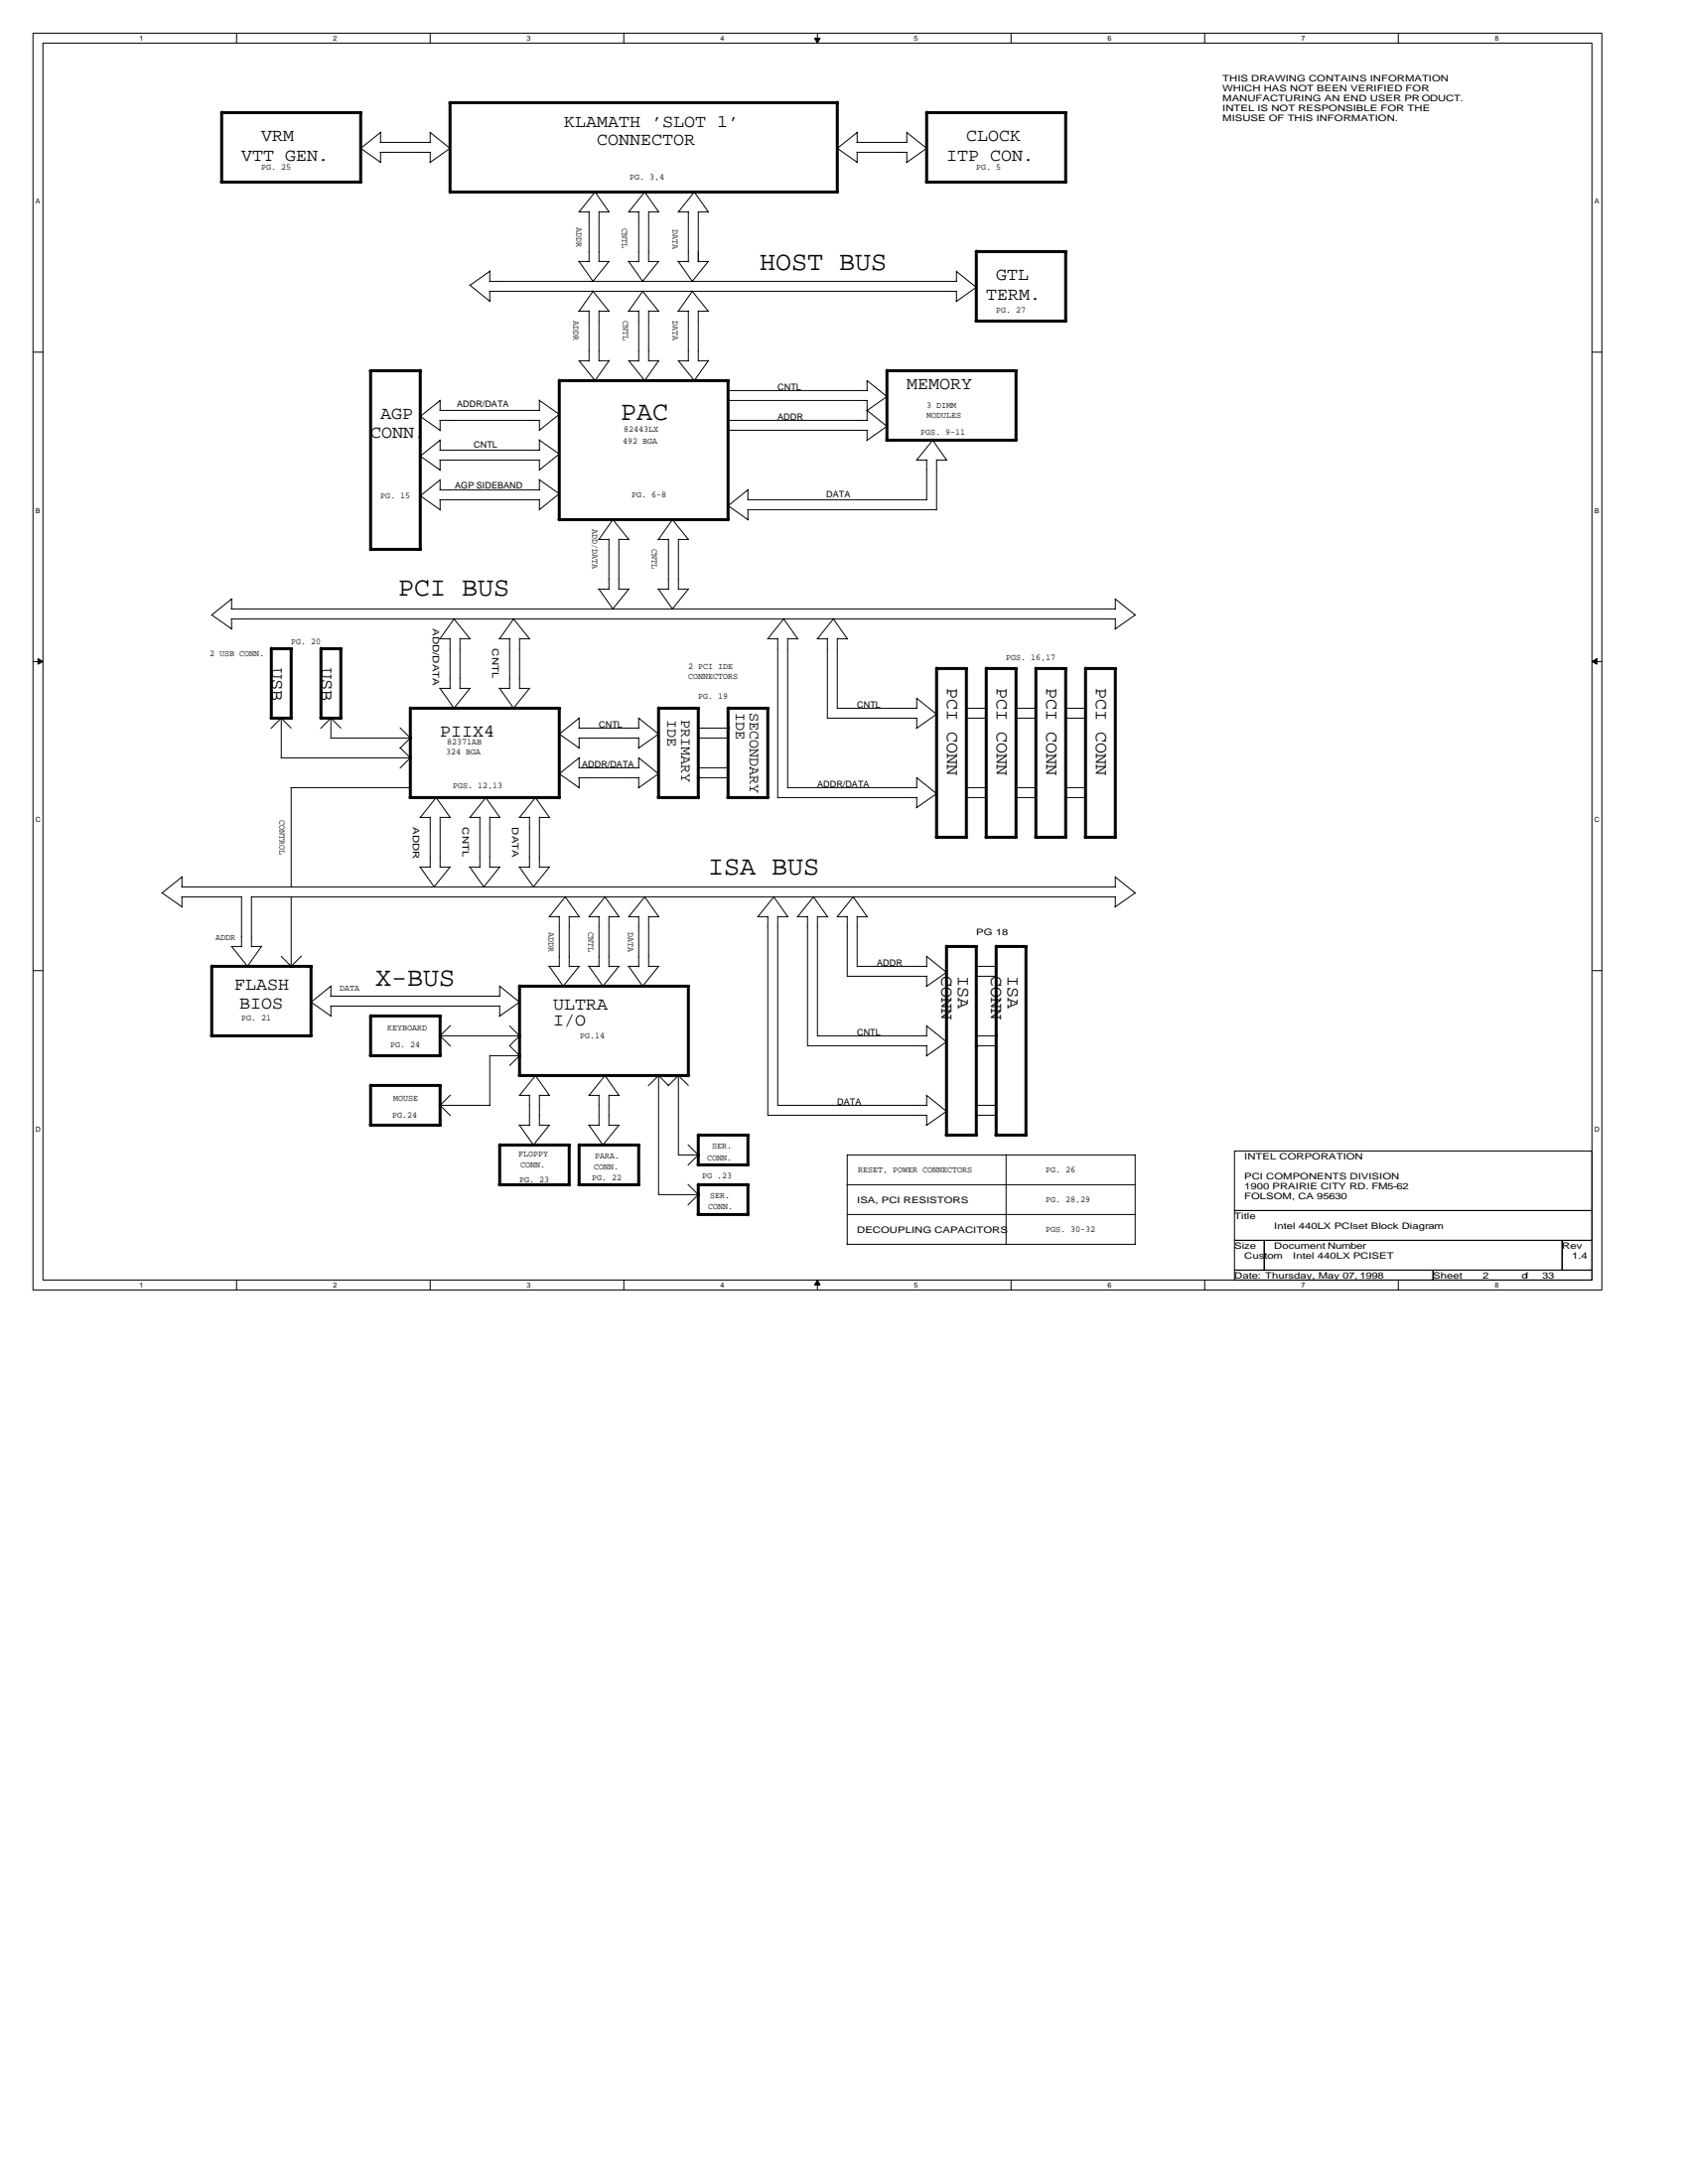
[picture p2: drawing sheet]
<svg xmlns="http://www.w3.org/2000/svg" width="216mm" height="279mm" viewBox="0 0 216 279" stroke-linecap="round" stroke-linejoin="round" font-family="sans-serif">
<path d="M4.2 4.2h200.7v160.8h-200.7zM5.5 5.5h198.1v158.3h-198.1z" fill="none" stroke="#000" stroke-width=".13"/>
<g fill="#fff">
<path d="M17.9 4.4h.5v1h-.5z"/>
<path d="M17.9 163.9h.5v1h-.5z"/>
</g>
<path d="M30.3 4.2v1.3M30.3 163.8v1.2" fill="none" stroke="#000" stroke-width=".13"/>
<g fill="#fff">
<path d="M42.6 4.4h.5v1h-.5z"/>
<path d="M42.6 163.9h.5v1h-.5z"/>
</g>
<path d="M55 4.2v1.3M55 163.8v1.2" fill="none" stroke="#000" stroke-width=".13"/>
<g fill="#fff">
<path d="M67.4 4.4h.5v1h-.5z"/>
<path d="M67.4 163.9h.5v1h-.5z"/>
</g>
<path d="M79.8 4.2v1.3M79.8 163.8v1.2" fill="none" stroke="#000" stroke-width=".13"/>
<g fill="#fff">
<path d="M92.1 4.4h.6v1h-.6z"/>
<path d="M92.1 163.9h.6v1h-.6z"/>
</g>
<path d="M104.6 4.2v1.3M104.6 163.8v1.2" fill="none" stroke="#000" stroke-width=".13"/>
<path d="M104.2 4.9h.7l-.3 .6zM104.6 163.8l.3 .6h-.7z" fill="#000" stroke="#000" stroke-width=".13"/>
<g fill="#fff">
<path d="M116.9 4.4h.5v1h-.5z"/>
<path d="M116.9 163.9h.5v1h-.5z"/>
</g>
<path d="M129.3 4.2v1.3M129.3 163.8v1.2" fill="none" stroke="#000" stroke-width=".13"/>
<g fill="#fff">
<path d="M141.7 4.4h.5v1h-.5z"/>
<path d="M141.7 163.9h.5v1h-.5z"/>
</g>
<path d="M154.1 4.2v1.3M154.1 163.8v1.2" fill="none" stroke="#000" stroke-width=".13"/>
<g fill="#fff">
<path d="M166.4 4.4h.6v1h-.6z"/>
<path d="M166.4 163.9h.6v1h-.6z"/>
</g>
<path d="M178.8 4.2v1.3M178.8 163.8v1.2" fill="none" stroke="#000" stroke-width=".13"/>
<g fill="#fff">
<path d="M191.2 4.4h.5v1h-.5z"/>
<path d="M191.2 163.9h.5v1h-.5z"/>
<path d="M4.6 25.3h.5v1h-.5z"/>
<path d="M204 25.3h.5v1h-.5z"/>
<path d="M4.6 64.8h.6v1h-.6z"/>
<path d="M204 64.8h.5v1h-.5z"/>
</g>
<path d="M4.2 45.1h1.3M203.6 45.1h1.3" fill="none" stroke="#000" stroke-width=".13"/>
<g fill="#fff">
<path d="M4.6 104.4h.6v1h-.6z"/>
<path d="M204 104.4h.6v1h-.6z"/>
</g>
<path d="M4.2 84.6h1.3M203.6 84.6h1.3" fill="none" stroke="#000" stroke-width=".13"/>
<path d="M4.9 84.3l.6 .3-.6 .4zM203.6 84.6l.6-.3v.7z" fill="#000" stroke="#000" stroke-width=".13"/>
<g fill="#fff">
<path d="M4.6 143.9h.6v1.1h-.6z"/>
<path d="M204 143.9h.6v1.1h-.6z"/>
</g>
<g fill="none" stroke="#000" stroke-width=".13">
<path d="M46.1 19l2.6 1.8M48.6 19.5h6.5M48.6 18.2h6.5M48.7 16.9v1.3M48.7 19.5v1.3M48.7 16.9l-2.6 2.1M55 16.9v1.3M55 19.5v1.3M55 16.9l2.6 2.1M57.6 19l-2.6 1.8M107.1 19l2.6 1.8M109.6 19.5h6.4"/>
<path d="M109.6 18.2h6.4M109.6 16.9v1.3M109.6 19.5v1.3M109.6 16.9l-2.5 2.1M116 16.9v1.3M116 19.5v1.3M116 16.9l2.6 2.1M118.5 19l-2.6 1.8M60.1 36.5l2.5 2M62.6 36h59.8M62.6 37.3h59.8M62.6 34.7v1.3"/>
<path d="M62.6 37.3v1.3M62.7 34.7l-2.6 1.8M74 27.1h1.3M74 33.5h1.3M74 39.8h1.3M74 33.4l1.9 2.6M75.3 27.1v6.4M75.3 39.8v6.4M75.8 37.2l2.1 2.6M75.9 37.3l-1.9 2.5M76.1 24.6l1.8 2.5M76.1 24.5l-2 2.6"/>
<path d="M76.6 27.1v6.4M76.6 39.8v6.4M76.6 27.1h1.3M76.6 33.5h1.3M76.6 39.8h1.3M77.9 33.5l-2.1 2.5M80.4 27.1h1.3M80.4 33.5h1.3M80.4 39.8h1.3M80.4 33.4l1.8 2.6M81.7 27.1v6.4M81.7 39.8v6.4"/>
<path d="M82.2 37.2l2 2.6M82.2 37.3l-1.8 2.5M82.5 24.6l1.8 2.5M82.5 24.5l-2.1 2.6M83 27.1h1.3M83 27.1v6.4M83 39.8v6.4M83 33.5h1.3M83 39.8h1.3M84.2 33.5l-2 2.5M86.7 27.1h1.3M86.7 33.5h1.3"/>
<path d="M86.7 33.4l1.9 2.6M86.7 39.8h1.3M88 27.1v6.4M88 39.8v6.4M88.5 37.2l2.1 2.6M88.6 37.3l-1.9 2.5M88.8 24.6l1.8 2.5M88.8 24.5l-2 2.6M89.3 27.1v6.4M89.3 39.8v6.4M89.3 27.1h1.3M89.3 33.5h1.3"/>
<path d="M89.3 39.8h1.3M90.6 33.5l-2.1 2.5M122.3 34.7v1.3M122.3 37.3v1.3M122.3 34.7l2.6 2.1M124.9 36.8l-2.6 1.8M53.8 53.3l2.5 1.8M53.8 58.3l2.5 1.9M56.3 53.8h12.7M56.3 58.9h12.7M56.3 52.5h12.7M56.3 57.6h12.7"/>
<path d="M56.3 51.2v1.3M56.3 53.8v1.3M56.3 56.3v1.3M56.3 58.9v1.3M56.3 51.2l-2.6 2.1M56.3 56.3l-2.6 2.1M69 56.3l2.5 1.8M69 51.2l2.5 1.8M69 51.2v1.3M69 53.8v1.3M69 56.3v1.3M69 58.9v1.3"/>
<path d="M71.6 58l-2.6 2.1M71.6 53l-2.6 2M74 46.2h1.3M74.1 46.2l2 2.5M76.6 46.2h1.3M77.9 46.1l-1.8 2.6M80.4 46.2h1.3M80.4 46.2l2.1 2.5M83 46.2h1.3M84.3 46.1l-1.8 2.6M86.7 46.2h1.3M86.8 46.2l2 2.5"/>
<path d="M89.3 46.2h1.3M90.6 46.1l-1.8 2.6M93.1 55h17.8M93.1 53.8h17.8M93.1 51.2h17.8M93.1 50h17.8M110.9 48.7v1.3M110.9 51.2v2.6M110.9 55v1.4M110.9 52.5l2.6 2.1M110.9 48.7l2.6 2.1M113.4 54.5l-2.5 1.9"/>
<path d="M113.4 50.7l-2.5 1.8M117.2 58.9h1.3M118.5 58.8v5.1M119.3 56.3l1.8 2.6M119.3 56.3l-2 2.6M119.8 58.8v6.4M119.8 58.9h1.3M27.1 78.7l2.6 1.8M29.6 79.2h113.1M29.6 77.9h113.1M29.6 76.6v1.3M29.6 79.2v1.3"/>
<path d="M29.6 76.6l-2.6 2.1M53.8 63.4l2.5 1.8M56.3 63.9h12.7M56.3 62.7h12.7M56.3 61.4v1.3M56.3 63.9v1.3M56.3 61.4l-2.6 2.1M58 79.1l2.1 2.6M58.1 79.2l-1.8 2.6M65.6 79.1l2.1 2.6M65.7 79.2l-1.8 2.6M69 61.4l2.5 1.8"/>
<path d="M69 61.4v1.3M69 63.9v1.3M71.6 63.1l-2.6 2.1M76.6 69h1.3M76.6 75.4h1.3M76.6 75.3l1.8 2.6M77.9 69v6.4M78.3 66.4l2.1 2.6M78.4 66.5l-1.8 2.6M79.2 69h1.3M79.2 69v6.4M79.2 75.4h1.3"/>
<path d="M80.4 75.4l-2.1 2.5M84.2 69h1.3M84.2 75.4h1.3M84.2 75.3l1.8 2.6M85.5 69v6.4M86 66.4l2 2.6M86 66.5l-1.8 2.6M86.8 69v6.4M86.8 69h1.3M86.8 75.4h1.3M88 75.4l-2 2.5M93.1 64.7l2.6 1.8"/>
<path d="M95.6 65.2h24.2M95.6 63.9h23M95.7 62.6v1.3M95.7 65.2v1.3M95.7 62.7l-2.6 2M100.2 79.2l1.9 2.6M100.3 79.1l-2.1 2.6M106.6 79.2l1.8 2.6M106.6 79.1l-2 2.6M142.7 76.6v1.3M142.7 79.2v1.3M142.7 76.6l2.5 2.1"/>
<path d="M145.2 78.7l-2.6 1.8M34.7 93.2l1.3-1.3v5.1M35.9 91.8l1.3 1.3M36 97h16.5M41 93.2l1.3-1.3v2.6M42.3 91.8l1.3 1.3M42.3 94.4h10.2M51.2 93.1l1.3 1.3-1.3 1.3M51.2 95.6l1.3 1.4-1.3 1.3M56.3 81.7h1.3M56.3 88.1h1.3M56.3 88l1.8 2.6"/>
<path d="M57.6 81.7v6.4M58.8 81.7h1.3M58.8 81.7v6.4M58.8 88.1h1.3M60.1 88.1l-2.1 2.5M63.9 81.7h1.3M63.9 88.1h1.3M63.9 88l1.8 2.6M65.2 81.7v6.4M66.5 81.7h1.3M66.5 81.7v6.4M66.5 88.1h1.3"/>
<path d="M67.7 88.1l-2.1 2.5M71.5 99l2.6 1.8M71.5 93.9l2.6 1.8M74 94.4h7.7M74 93.1h7.7M74 99.5h7.7M74 98.2h7.7M74.1 91.8v1.3M74.1 94.4v1.3M74.1 96.9v1.3M74.1 99.5v1.3M74.1 97l-2.6 2"/>
<path d="M74.1 91.9l-2.6 2M81.7 91.8v1.3M81.7 94.4v1.3M81.7 96.9v1.3M81.7 99.5v1.3M81.7 91.9l2.6 2M81.7 97l2.6 2M84.2 93.9l-2.5 1.8M84.2 99l-2.5 1.8M89.3 94.4h3.9M89.3 93.1h3.9M89.3 99.5h3.9"/>
<path d="M89.3 98.2h3.9M98.2 81.7h1.3M99.5 81.7v20.4M100.7 81.7h1.4M100.7 81.7v19.1M104.5 81.7h1.3M105.8 91.9h11.5M105.8 81.7v10.2M107.1 90.6h10.2M107.1 81.7v8.9M107.1 81.7h1.3M117.3 89.3v1.3"/>
<path d="M117.3 91.9v1.3M117.3 99.5v1.3M117.3 89.3l2.5 2.1M117.3 99.5l2.5 2.1M119.8 91.4l-2.6 1.8M123.6 91.9h2.6M123.6 90.6h2.6M130 91.9h2.5M130 90.6h2.5M136.3 91.9h2.6M136.3 90.6h2.6M20.7 114.2l2.6 1.8"/>
<path d="M23.2 114.7h7.7M23.2 113.5h119.5M23.3 112.2v1.3M23.3 114.7v1.3M23.3 112.2l-2.6 2.1M30.9 114.7v6.4M32.2 114.7h110.5M32.2 114.7v6.4M37.2 100.8h15.3M37.2 100.8v12.7M37.2 114.7v9M53.7 104.6h1.3"/>
<path d="M53.7 110.9h1.3M53.7 110.9l1.8 2.6M55 104.5v6.5M55.8 102l1.8 2.6M55.8 102l-2 2.6M56.3 104.5v6.5M56.3 104.6h1.3M56.3 110.9h1.3M57.6 110.9l-2.1 2.6M60.1 104.6h1.3M60.1 110.9h1.3M60.1 110.9l1.8 2.6"/>
<path d="M61.4 104.5v6.5M62.1 102l1.9 2.6M62.2 102l-2.1 2.6M62.6 104.5v6.5M62.6 104.6h1.4M62.6 110.9h1.4M63.9 110.9l-2.1 2.6M66.4 104.6h1.3M66.4 110.9h1.3M66.4 110.9l1.8 2.6M67.7 104.5v6.5M68.5 102l1.8 2.6"/>
<path d="M68.5 102l-2 2.6M69 104.5v6.5M69 104.6h1.3M69 110.9h1.3M70.2 117.3h1.3M70.3 110.9l-2.1 2.6M71.5 117.2v6.5M72.3 114.7l1.8 2.6M72.3 114.7l-2 2.6M72.8 117.3h1.3M72.8 117.2v6.5M75.3 117.3h1.3"/>
<path d="M76.6 117.2v6.5M77.4 114.7l1.8 2.6M77.4 114.7l-2.1 2.6M77.9 117.2v6.5M77.9 117.3h1.3M80.4 117.3h1.3M81.7 117.2v6.5M82.5 114.7l1.8 2.6M82.5 114.7l-2.1 2.6M83 117.2v6.5M83 117.3h1.3M96.9 117.3h1.3"/>
<path d="M98.2 117.2v25.5h20.4M99 114.7l1.8 2.6M99 114.7l-2.1 2.6M99.5 117.2v24.2M99.5 102h17.8M99.5 117.3h1.3M100.7 100.8h16.6M102 117.3h1.3M103.3 117.2v16.6h15.3M104 114.7l1.9 2.6M104.1 114.7l-2.1 2.6M104.6 117.2v15.4"/>
<path d="M104.6 117.3h1.3M107.1 117.3h1.3M108.4 117.2v7.7h10.2M109.1 114.7l1.8 2.6M109.2 114.7l-2.1 2.6M109.6 117.2v6.5M109.6 117.3h1.3M117.3 102v1.3M119.8 101.5l-2.6 1.8M123.6 100.8h2.6M123.6 102h2.6M130 100.8h2.5"/>
<path d="M130 102h2.5M136.3 100.8h2.6M136.3 102h2.6M142.7 112.2v1.3M142.7 114.7v1.3M142.7 112.2l2.5 2.1M145.2 114.2l-2.6 1.8M4.2 124.2h1.3M29.6 121.1h1.3M29.6 121.1l2.1 2.6M32.2 121.1h1.3M33.5 121l-1.8 2.6"/>
<path d="M36 122.4l1.3 1.3M38.6 122.3l-1.4 1.3M39.8 128.2l2.6 1.8M42.3 127.4h21.7M42.3 128.7h21.7M42.3 126.1v1.3M42.3 128.7v1.3M42.3 126.2l-2.6 2M56.3 132.5h10.2M56.3 132.5l1.3 1.3M57.6 131.2l-1.3 1.3M62.6 135v6.4"/>
<path d="M62.6 135.1h3.9M63.9 126.1v1.3M63.9 128.7v1.3M63.9 126.2l2.6 2M65.2 131.2l1.3 1.4M66.5 128.2l-2.6 1.8M66.5 132.5l-1.3 1.3 1.3 1.3M66.5 135l-1.3 1.3M68.5 137.6l1.8 2.6M68.5 137.6l-2 2.5M70.2 123.6h1.3M70.2 123.6l1.8 2.6"/>
<path d="M72.8 123.6h1.3M74.1 123.6l-2.1 2.6M75.3 123.6h1.3M75.3 123.6l1.8 2.6M77.4 137.6l1.8 2.6M77.4 137.6l-2.1 2.5M77.9 123.6h1.3M79.2 123.6l-2.1 2.6M80.4 123.6h1.3M80.4 123.6l1.8 2.6M83 123.6h1.3M84.2 137.6l1.3 1.3"/>
<path d="M84.2 137.6v15.2h5.2M84.2 123.6l-2 2.6M84.2 137.6l-1.3 1.3M85.5 138.9l1.3-1.3v10.2M86.7 137.6l1.3 1.3M104.6 132.5h14M109.6 123.6h9M118.5 122.3v1.3M118.5 124.9v1.3M118.5 131.2v1.3M118.5 133.8v1.3M118.5 122.4l2.6 2"/>
<path d="M118.5 131.2l2.6 2.1M121.1 124.4l-2.6 1.8M121.1 133.3l-2.6 1.8M124.9 132.5h2.6M124.9 124.9h2.6M124.9 123.6h2.6M124.9 133.8h2.6M203.6 124.2h1.3M56.3 141.4h6.4M56.3 141.4l1.3 1.3M57.6 140.1l-1.3 1.3M66.4 140.1h1.3"/>
<path d="M66.4 143.9h1.3M66.4 143.9l1.8 2.6M67.7 140.1v3.9M69 140.1v3.9M69 140.1h1.3M69 143.9h1.3M70.3 143.9l-2.1 2.6M75.3 140.1h1.3M75.3 143.9h1.3M75.3 143.9l1.8 2.6M76.6 140.1v3.9M77.9 140.1v3.9"/>
<path d="M77.9 140.1h1.3M77.9 143.9h1.3M79.2 143.9l-2.1 2.6M86.8 147.8h2.6M88 151.5l1.3 1.3-1.3 1.3M88 146.4l1.3 1.4-1.3 1.3M99.5 141.4h19.1M108.3 151.6h36.9M108.3 159.2h36.9M108.4 147.7v11.5M108.4 155.4h36.8M108.4 147.8h36.8"/>
<path d="M118.5 140.1v1.3M118.5 142.7v1.3M118.5 140.1l2.6 2.1M121.1 142.2l-2.6 1.8M124.9 141.4h2.6M124.9 142.7h2.6M128.7 147.7v11.5M145.2 147.8v11.4M157.9 147.2h45.7v7.7h-45.7zM157.9 154.9h45.7v3.8h-45.7zM157.9 158.7h3.8v3.8h-3.8zM161.7 158.7h38.1v3.8h-38.1z"/>
<path d="M199.8 158.7h3.8v3.8h-3.8zM157.9 162.5h25.4v1.3h-25.4zM183.3 162.5h20.3v1.3h-20.3z"/>
</g>
<g fill="none" stroke="#000" stroke-width=".38">
<path d="M28.4 14.4v8.9M28.4 14.4h17.8M46.1 14.4v8.9M57.5 13.1h49.6M57.6 13.1v11.5M107.1 13.1v11.5M118.5 14.4h17.8M118.5 14.4v8.9M136.3 14.4v8.9M28.3 23.3h17.8M57.6 24.6h49.5M118.5 23.3h17.8"/>
<path d="M124.9 32.1v9M124.9 32.2h11.4M136.3 32.2v8.9M47.4 47.4h6.4M47.4 47.4v22.9M53.8 47.4v22.9M71.5 48.7v17.8M71.5 48.7h21.7M93.1 48.7v17.8M113.4 56.3h16.6M113.4 47.4v8.9M113.4 47.4h16.6"/>
<path d="M124.8 41.1h11.5M130 47.4v9M47.4 70.3h6.4M71.5 66.5h21.6M34.7 91.9h2.5M34.7 82.9v9M34.7 83h2.6M37.2 83v8.9M41 91.9h2.6M41.1 83h2.5M41.1 82.9v9M43.6 83v8.9"/>
<path d="M52.5 90.6v11.4M52.5 90.6h19.1M71.5 90.6v11.5M84.2 90.6h5.2M84.2 90.6v11.4M89.3 90.6v11.5M93.1 90.6h5.1M93.1 90.6v11.4M98.2 90.6v11.5M119.8 85.5v21.6M119.8 85.5h3.8M123.6 85.5v21.7"/>
<path d="M126.1 85.5h3.9M126.1 85.5v21.6M130 85.5v21.7M132.5 85.5h3.8M132.5 85.5v21.6M136.3 85.5v21.7M138.8 85.5h3.9M138.8 85.5v21.6M142.7 85.5v21.7M52.4 102h19.1M84.2 102h5.1M93.1 102h5.1"/>
<path d="M119.8 107.1h3.8M126.1 107.1h3.9M132.5 107.1h3.8M138.8 107.1h3.9M27 132.5h12.8M27.1 123.6v8.9M27.1 123.6h12.7M39.8 123.6v9M47.4 135.1h8.9M47.4 129.9v5.2M47.4 138.8v5.1M47.4 130h8.9"/>
<path d="M47.4 138.9h8.9M56.3 130v5.1M56.3 138.9v5.1M66.4 137.6h21.6M66.5 126.1v11.5M66.5 126.2h21.6M88 126.2v11.4M121.1 121v24.2M121.1 121.1h3.8M124.9 121.1v24.2M127.4 121.1h3.9M127.4 121v24.2"/>
<path d="M131.2 121.1v24.2M47.4 143.9h8.9M63.9 151.6h8.9M63.9 146.4v5.2M63.9 146.5h8.9M72.8 146.5v5.1M74 151.6h7.7M74.1 146.5h7.6M74.1 146.4v5.2M81.7 146.5v5.1M89.3 149h6.4M89.3 155.4h6.4"/>
<path d="M89.3 145.2v3.8M89.3 151.5v3.9M89.3 145.2h6.4M89.3 151.6h6.4M95.7 145.2v3.9M95.7 151.6v3.8M121 145.2h3.9M127.4 145.2h3.8"/>
</g>
<g font-size="3.4">
<text x="97.2" y="34.5">HOST BUS</text>
<text x="79.4" y="53.7">PAC</text>
<text x="51" y="76.2">PCI BUS</text>
<text x="90.6" y="111.9">ISA BUS</text>
<text x="48" y="126.1">X-BUS</text>
</g>
<g font-size="2.3">
<text x="72.2" y="16.3">KLAMATH ’SLOT 1’</text>
<text x="30.9" y="20.6">VTT GEN.</text>
<text x="33.4" y="18">VRM</text>
<text x="76.4" y="18.6">CONNECTOR</text>
<text x="121.1" y="20.6">ITP CON.</text>
<text x="123.6" y="18">CLOCK</text>
<text x="127.4" y="35.8">GTL</text>
<text x="126.1" y="38.4">TERM.</text>
<text x="48.7" y="53.6">AGP</text>
<text x="116" y="49.8">MEMORY</text>
<text x="47.4" y="56">CONN.</text>
<text x="34.8" y="85.5" transform="rotate(90 34.8 85.5)">USB</text>
<text x="41.1" y="85.5" transform="rotate(90 41.1 85.5)">USB</text>
<text x="121.1" y="88.1" transform="rotate(90 121.1 88.1)">PCI CONN</text>
<text x="127.5" y="88.1" transform="rotate(90 127.5 88.1)">PCI CONN</text>
<text x="133.8" y="88.1" transform="rotate(90 133.8 88.1)">PCI CONN</text>
<text x="140.2" y="88.1" transform="rotate(90 140.2 88.1)">PCI CONN</text>
<text x="56.3" y="94.2">PIIX4</text>
<text x="120.4" y="124.9" transform="rotate(90 120.4 124.9)">CONN</text>
<text x="122.5" y="124.9" transform="rotate(90 122.5 124.9)">ISA</text>
<text x="126.8" y="124.9" transform="rotate(90 126.8 124.9)">CONN</text>
<text x="128.9" y="124.9" transform="rotate(90 128.9 124.9)">ISA</text>
<text x="30" y="126.6">FLASH</text>
<text x="30.6" y="129">BIOS</text>
<text x="70.8" y="129.2">ULTRA</text>
<text x="70.8" y="131.2">I/O</text>
</g>
<g font-size="1.9">
<text x="85.4" y="92.1" transform="rotate(90 85.4 92.1)">IDE</text>
<text x="87.2" y="92.1" transform="rotate(90 87.2 92.1)">PRIMARY</text>
<text x="94.1" y="91.2" transform="rotate(90 94.1 91.2)">IDE</text>
<text x="95.9" y="91.2" transform="rotate(90 95.9 91.2)">SECONDARY</text>
</g>
<g font-size="1.1">
<text x="156.4" y="10.4">THIS DRAWING CONTAINS INFORMATION</text>
<text x="156.4" y="11.7">WHICH HAS NOT BEEN VERIFIED FOR</text>
<text x="156.4" y="13">MANUFACTURING AN END USER PR ODUCT.</text>
<text x="156.4" y="14.2">INTEL IS NOT RESPONSIBLE FOR THE</text>
<text x="156.4" y="15.5">MISUSE OF THIS INFORMATION.</text>
<text x="33.4" y="21.7">PG. 25</text>
<text x="80.5" y="23">PG. 3,4</text>
<text x="124.9" y="21.7">PG. 5</text>
<text x="73.7" y="29.1" transform="rotate(90 73.7 29.1)">ADDR</text>
<text x="79.6" y="29.3" transform="rotate(90 79.6 29.3)">CNTL</text>
<text x="86.1" y="29.4" transform="rotate(90 86.1 29.4)">DATA</text>
<text x="73.4" y="41.1" transform="rotate(90 73.4 41.1)">ADDR</text>
<text x="79.7" y="41.1" transform="rotate(90 79.7 41.1)">CNTL</text>
<text x="86.1" y="41.1" transform="rotate(90 86.1 41.1)">DATA</text>
<text x="127.4" y="40">PG. 27</text>
<text x="58.5" y="52.1">ADDR/DATA</text>
<text x="99.5" y="53.7">ADDR</text>
<text x="99.5" y="49.9">CNTL</text>
<text x="118.5" y="53.5">MODULES</text>
<text x="118.5" y="52.2">3 DIMM</text>
<text x="60.6" y="57.3">CNTL</text>
<text x="79.7" y="56.8">492 BGA</text>
<text x="79.8" y="55.3">82443LX</text>
<text x="117.8" y="55.6">PGS. 9-11</text>
<text x="48.7" y="63.8">PG. 15</text>
<text x="58.2" y="62.5">AGP SIDEBAND</text>
<text x="80.8" y="63.6">PG. 6-8</text>
<text x="105.7" y="63.6">DATA</text>
<text x="75.8" y="67.7" transform="rotate(90 75.8 67.7)">ADD/DATA</text>
<text x="83.4" y="70.3" transform="rotate(90 83.4 70.3)">CNTL</text>
<text x="26.8" y="84">2 USB CONN.</text>
<text x="37.2" y="82.4">PG. 20</text>
<text x="55.4" y="80.4" transform="rotate(90 55.4 80.4)">ADD/DATA</text>
<text x="63" y="83" transform="rotate(90 63 83)">CNTL</text>
<text x="88" y="85.6">2 PCI IDE</text>
<text x="88" y="86.9">CONNECTORS</text>
<text x="89.3" y="89.4">PG. 19</text>
<text x="128.7" y="84.5">PGS. 16,17</text>
<text x="57.2" y="95.3">82371AB</text>
<text x="76.6" y="93.1">CNTL</text>
<text x="109.6" y="90.6">CNTL</text>
<text x="57.1" y="96.5">324 BGA</text>
<text x="57.9" y="100.8">PGS. 12,13</text>
<text x="74.5" y="98.2">ADDR/DATA</text>
<text x="104.6" y="100.7">ADDR/DATA</text>
<text x="35.8" y="105" transform="rotate(90 35.8 105)">CONTROL</text>
<text x="52.8" y="105.8" transform="rotate(90 52.8 105.8)">ADDR</text>
<text x="59.2" y="105.8" transform="rotate(90 59.2 105.8)">CNTL</text>
<text x="65.5" y="105.8" transform="rotate(90 65.5 105.8)">DATA</text>
<text x="70.2" y="119.3" transform="rotate(90 70.2 119.3)">ADDR</text>
<text x="75.3" y="119.3" transform="rotate(90 75.3 119.3)">CNTL</text>
<text x="80.3" y="119.3" transform="rotate(90 80.3 119.3)">DATA</text>
<text x="124.9" y="119.6">PG 18</text>
<text x="27.6" y="120.3">ADDR</text>
<text x="112.2" y="123.6">ADDR</text>
<text x="30.9" y="130.6">PG. 21</text>
<text x="43.5" y="126.8">DATA</text>
<text x="49.6" y="131.8">KEYBOARD</text>
<text x="49.9" y="134">PG. 24</text>
<text x="74.2" y="132.9">PG.14</text>
<text x="109.6" y="132.5">CNTL</text>
<text x="50.2" y="143">PG.24</text>
<text x="50.3" y="140.9">MOUSE</text>
<text x="107.1" y="141.4">DATA</text>
<text x="66.3" y="148">FLOPPY</text>
<text x="66.6" y="149.4">CONN.</text>
<text x="76" y="149.6">CONN.</text>
<text x="76.1" y="148.2">PARA.</text>
<text x="90.5" y="148.5">CONN.</text>
<text x="91.1" y="146.9">SER.</text>
<text x="109.8" y="150">RESET, POWER CONNECTORS</text>
<text x="133.8" y="150">PG. 26</text>
<text x="159.2" y="148.3">INTEL CORPORATION</text>
<text x="66.5" y="151.3">PG. 23</text>
<text x="75.7" y="151">PG. 22</text>
<text x="89.8" y="150.8">PG .23</text>
<text x="90.6" y="154.7">CONN.</text>
<text x="90.8" y="153.3">SER.</text>
<text x="109.6" y="153.9">ISA, PCI RESISTORS</text>
<text x="133.8" y="153.8">PG. 28,29</text>
<text x="157.9" y="156">Title</text>
<text x="159.2" y="150.9">PCI COMPONENTS DIVISION</text>
<text x="159.2" y="152.2">1900 PRAIRIE CITY RD. FM5-62</text>
<text x="159.2" y="153.4">FOLSOM, CA 95630</text>
<text x="109.6" y="157.7">DECOUPLING CAPACITORS</text>
<text x="133.8" y="157.6">PGS. 30-32</text>
<text x="157.9" y="159.8">Size</text>
<text x="159.2" y="161">Custom</text>
<text x="163" y="159.8">Document Number</text>
<text x="163" y="157.2">Intel 440LX PCIset Block Diagram</text>
<text x="165.4" y="161">Intel 440LX PCISET</text>
<text x="199.8" y="159.8">Rev</text>
<text x="201.1" y="161">1.4</text>
<text x="157.9" y="163.6">Date: Thursday, May 07, 1998</text>
<text x="183.3" y="163.6">Sheet</text>
<text x="189.6" y="163.6">2</text>
<text x="194.6" y="163.6">of</text>
<text x="197.3" y="163.6">33</text>
</g>
<g font-size=".9">
<text x="17.9" y="5.2">1</text>
<text x="42.6" y="5.2">2</text>
<text x="67.4" y="5.2">3</text>
<text x="92.1" y="5.2">4</text>
<text x="116.9" y="5.2">5</text>
<text x="141.7" y="5.2">6</text>
<text x="166.4" y="5.2">7</text>
<text x="191.2" y="5.2">8</text>
<text x="4.6" y="26.1">A</text>
<text x="204" y="26.1">A</text>
<text x="4.6" y="65.6">B</text>
<text x="204" y="65.6">B</text>
<text x="4.6" y="105.2">C</text>
<text x="204" y="105.2">C</text>
<text x="4.6" y="144.7">D</text>
<text x="204" y="144.7">D</text>
<text x="17.9" y="164.7">1</text>
<text x="42.6" y="164.7">2</text>
<text x="67.4" y="164.7">3</text>
<text x="92.1" y="164.7">4</text>
<text x="116.9" y="164.7">5</text>
<text x="141.7" y="164.7">6</text>
<text x="166.4" y="164.7">7</text>
<text x="191.2" y="164.7">8</text>
</g>
</svg>
